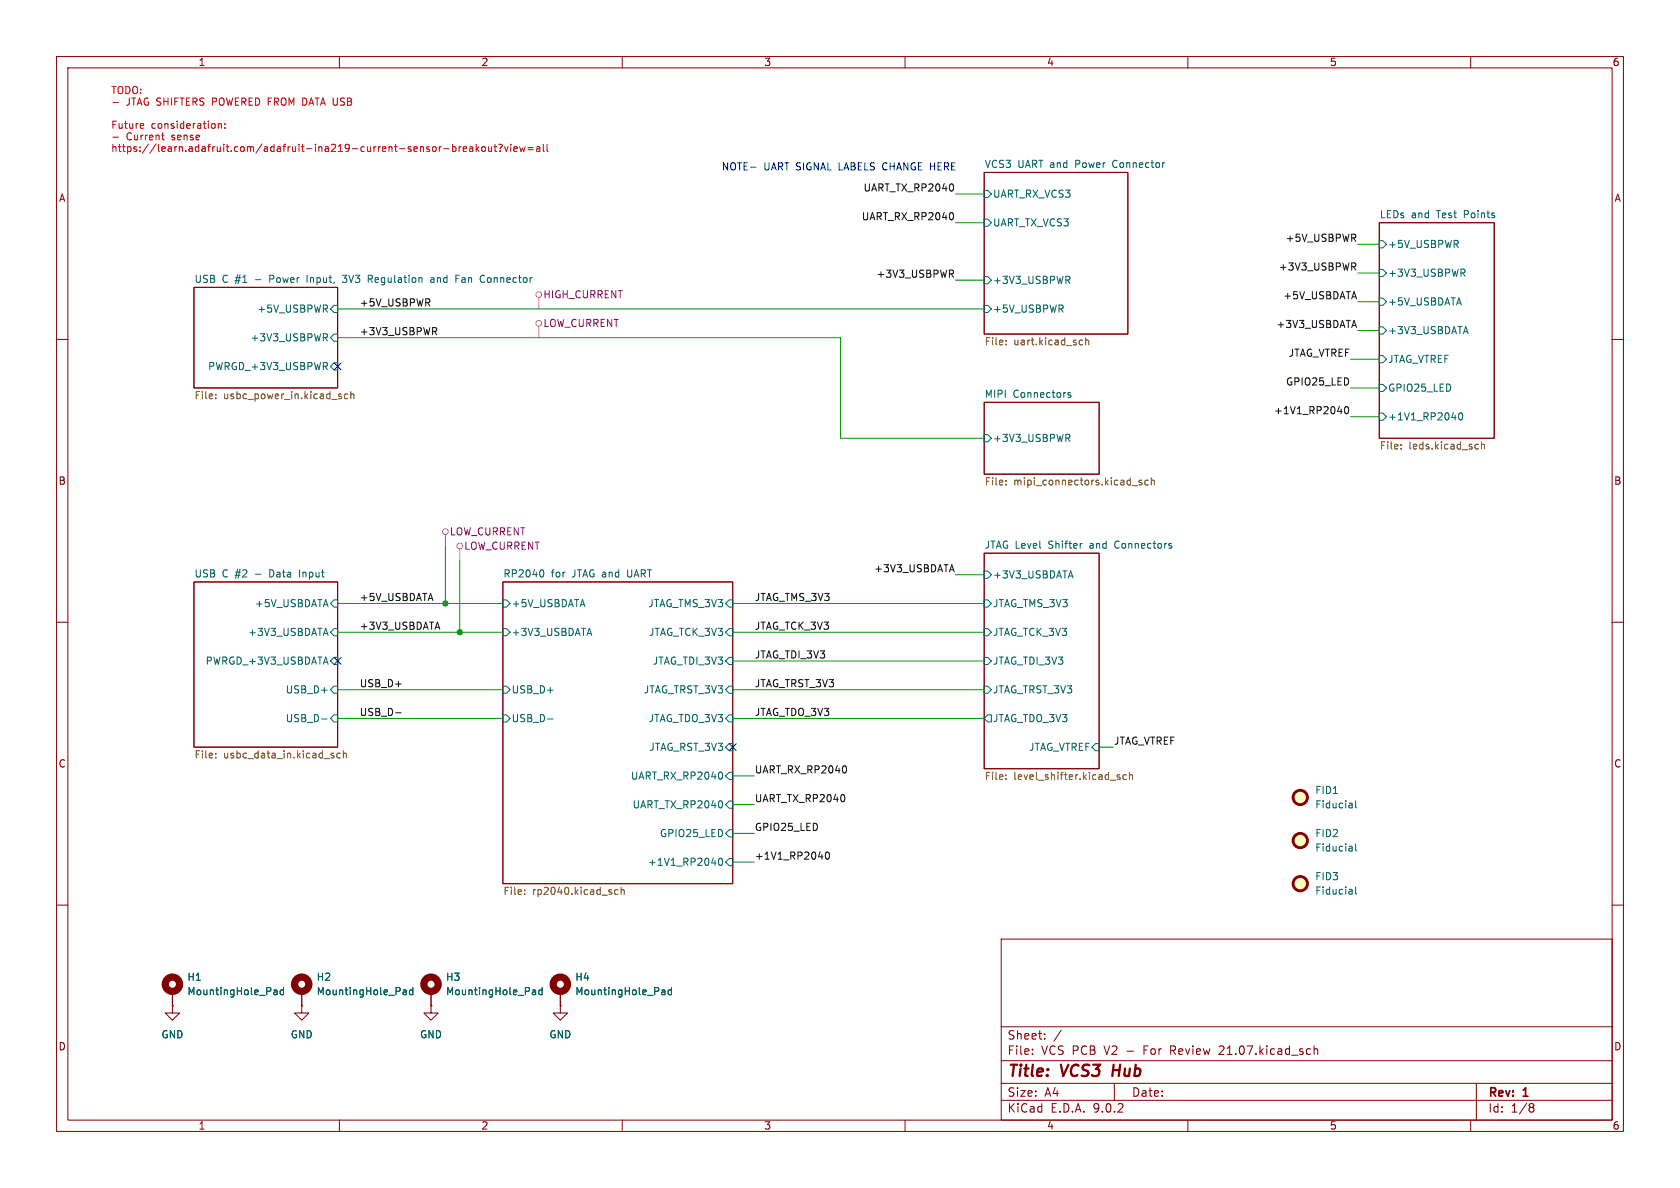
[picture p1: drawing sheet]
<svg xmlns="http://www.w3.org/2000/svg" width="297mm" height="210mm" viewBox="0 0 297 210" stroke-linecap="round" stroke-linejoin="round" font-family="sans-serif">
<g fill="none" stroke="#840000" stroke-width=".18">
<path d="M10 10h277v190h-277zM12 12h273v186h-273zM60 10v2M110 10v2M160 10v2M210 10v2M260 10v2M174 30.5h25.4v28.6h-25.4zM243.8 39.4h20.4v38.1h-20.4zM34.3 50.8h25.4v17.8h-25.4zM10 60h2M174 71.1h20.3v12.7h-20.3z"/>
<path d="M285 60h2M174 97.8h20.3v38.1h-20.3zM10 110h2M34.3 102.9h25.4v29.2h-25.4zM88.9 102.9h40.6v53.3h-40.6zM285 110h2M10 160h2M30.5 177.8v1.3h1.2l-1.2 1.2-1.3-1.2h1.3M30.5 177.8h.1M30.5 175.3v2.5M53.3 177.8v1.3h1.3l-1.3 1.2-1.2-1.2h1.2M53.3 177.8h.1"/>
<path d="M53.3 175.3v2.5M76.2 177.8v1.3h1.3l-1.3 1.2-1.3-1.2h1.3M76.2 177.8h.1M76.2 175.3v2.5M99.1 177.8v1.3h1.2l-1.2 1.2-1.3-1.2h1.3M99.1 177.8h.1M99.1 175.3v2.5M177 166h108v32h-108zM285 160h2M60 198v2M110 198v2M160 198v2"/>
<path d="M177 194.5h108M177 191.5h108M177 187.5h108M177 181.5h108M182.5 186.3v.1M182.5 185.5v.1M184.7 183.6v.1M184.7 182.8v.1M187.6 182.1l-1.3 2M197 191.5v3M210 198v2M215.6 185h-.1"/>
<path d="M216.3 185.5l-.8 .9h.9M232.3 184.9v1.5M232.3 185.5l.2-.1 .4 .1 .1 .9M260 198v2M261 191.5v6.5M270.6 195.1l.4 .1 .2 .2-.3 .3M270.6 195.7h.3M270.9 195.7l.2 .2 .1 .4-.2 .2-.4 .1"/>
</g>
<path d="M196.9 188.2l-.3 2" fill="none" stroke="#840000" stroke-width=".4"/>
<g fill="none" stroke="#006464" stroke-width=".18">
<path d="M174 33.7h.6l.7 .6-.7 .6h-.6zM174 38.7h.6l.7 .7-.7 .6h-.6zM54.3 48.7v1.2M57.5 59.7l.4 .6M57.5 54.6l.4 .6M57.6 59l.3 .2-.1 .3-.2 .2M57.8 54v.5M59.1 59.1h.6v1.2h-.6l-.7-.6zM59.1 54h.6v1.2h-.6l-.7-.6zM60.5 48.7h.8l-.4 .4h.2M60.5 49.8l.6 .1M65.1 48.7h.6"/>
<path d="M65.4 49.3l.4 .6M65.7 49.3h-.6M76.2 49.1h.5v.8M76.7 49.4h-.4l-.2 .2 .2 .3h.4M80.6 48.7h.6M80.6 49.3h.4M85.4 48.7l.3 .1M85.7 49.8l-.3 .1M174 54h.6l.7 .6-.7 .6h-.6zM174 48.9h.6l.7 .6-.7 .7h-.6zM187.5 54.6l.4 .6M187.9 54v.5"/>
<path d="M188.7 49.5l.5 .6M188.9 48.8l.3 .3-.1 .3-.2 .1M243.8 57.8h.7l.6 .6-.6 .7h-.7zM243.8 47.6h.7l.6 .7-.6 .6h-.7zM243.8 52.7h.7l.6 .6-.6 .7h-.7zM243.8 42.5h.7l.6 .7-.6 .6h-.7zM257.4 43.2l.4 .6M257.7 42.6v.4M258.6 48.2l.4 .6M258.8 47.6l.2 .2-.1 .3-.1 .1M258.8 58.6h.6M259.1 57.7l.5 1.3"/>
<path d="M59.1 64.1h.6v1.3h-.6l-.7-.6zM174 76.8h.6l.7 .7-.7 .6h-.6zM188.7 77.4l.5 .6M188.9 76.8l.3 .2-.1 .3-.2 .1M189.3 69.5l-.3-.1-.2 .2v.2l.5 .1v.3h-.5M243.8 62.9h.7l.6 .6-.6 .6h-.7zM243.8 67.9h.7l.6 .7-.6 .6h-.7zM243.8 73h.7l.6 .7-.6 .6h-.7zM256.6 73.8h.8M258 73.1l.2-.1a.68 .68 0 0 1 .4 .6 .68 .68 0 0 1-.4 .6l-.2-.1-.1-.3zM191.3 96.1h-.2M207.1 96.6v.3"/>
<path d="M53 100.7v1.3M57.3 112h.6M57.6 111.1l.4 1.2M59.1 111.1h.6v1.3h-.6l-.7-.6zM59.1 106h.6v1.3h-.6l-.7-.6zM59.1 116.2h.6v1.3h-.6l-.7-.7zM88.9 111.1h.6l.7 .7-.7 .6h-.6zM88.9 106h.6l.7 .7-.7 .6h-.6zM95.8 100.7a.79 .79 0 0 1 0 1.3M103.9 112h.6M104.2 111.1l.4 1.2M128.9 111.1h.6v1.3h-.6l-.6-.6z"/>
<path d="M128.9 116.2h.6v1.3h-.6l-.6-.7zM128.9 106h.6v1.3h-.6l-.6-.6zM174 111.1h.6l.7 .7-.7 .6h-.6zM174 116.2h.6l.7 .6-.7 .7h-.6zM174 106h.6l.7 .7-.7 .6h-.6zM174 101h.6l.7 .6-.7 .6h-.6zM189 101.8h.6M189.3 100.9l.4 1.3M56.9 127.1h.9M59.1 121.3h.6v1.3h-.6l-.7-.7zM59.1 126.4h.6v1.2h-.6l-.7-.6zM88.9 121.3h.6l.7 .6-.7 .7h-.6z"/>
<path d="M88.9 126.4h.6l.7 .6-.7 .6h-.6zM96.8 127.1h1M127.6 136.5l.1 .5-.1 .7M128.9 131.4h.6v1.3h-.6l-.6-.6zM128.9 126.4h.6v1.2h-.6l-.6-.6zM128.9 121.3h.6v1.3h-.6l-.6-.7zM128.9 136.5h.6v1.3h-.6l-.6-.6zM174 121.3h.6l.7 .6-.7 .7h-.6zM174.6 126.4h.7v1.2h-.7l-.6-.6zM193.7 131.4h.6v1.3h-.6l-.7-.6zM125.8 152.6h.8M127.1 151.8l.2-.1a.68 .68 0 0 1 .5 .6 .68 .68 0 0 1-.5 .7l-.2-.1-.1-.4z"/>
<path d="M127.7 141.8v.8M128.9 141.6h.6v1.3h-.6l-.6-.7zM128.9 146.7h.6v1.3h-.6l-.6-.7zM128.9 151.8h.6v1.2h-.6l-.6-.6zM239 142l.1 .8M239 149.7l.1 .7M239 157.3l.1 .8M239.1 142.8h-.2M239.1 142.3h-.2M239.1 150.4h-.2M239.1 149.9l-.2 .1M239.1 158l-.2 .1"/>
<path d="M239.1 157.5l-.2 .1M239.7 149.2v1.1l.1 .1M239.7 141.5v1.1l.1 .2M239.7 156.8v1.1l.1 .2M48.6 175l.3 .1 .1 .7M49 175.8h-.4M49 175.3l-.4 .1M50.1 175.1l-.3-.1-.3 .2 .1 .6h.5M50.1 174.6v1.2M71.4 175l.4 .1v.7M71.8 175.8h-.4M71.8 175.3l-.4 .1"/>
<path d="M73 175.1l-.4-.1-.2 .2 .1 .6h.5M73 174.6v1.2M94.3 175l.3 .1 .1 .7M94.7 175.8h-.4M94.7 175.3l-.4 .1M95.8 175.1l-.3-.1-.3 .2 .2 .6h.4M95.8 174.6v1.2M117.1 175l.4 .1 .1 .7M117.6 175.8h-.5M117.6 175.3l-.5 .1M118.7 175.1l-.4-.1-.2 .2 .1 .6h.5M118.7 174.6v1.2"/>
</g>
<g fill="none" stroke="#725600" stroke-width=".18">
<path d="M191.9 59.7v1.3M38.1 70.4v.1M38.1 69.7v.1M60.2 70.1l.2 .1-.2 .3M60.2 69.6l.1 .1M61.5 69.7l-.4-.1-.2 .3 .1 .5h.5M62 69.8l.2-.2 .3 .1 .1 .8M62 69.2v1.3M177.8 60.8v.2M177.8 60.2v.1M191 60.1l.4 .1M191.4 60.9l-.4 .1"/>
<path d="M191.9 60.2l.2-.1 .3 .1 .1 .8M247.7 79.3v.1M247.7 78.6v.1M261 78.5l.4 .1M261.4 79.3l-.4 .1M261.9 78.7l.2-.2 .3 .1v.8M261.9 78.1v1.3M177.8 84.9v.2M177.8 85.6v.1M200.2 85.8h.9M201.8 84.9h-.3l-.1 .2v.1l.4 .2v.3h-.4M203 84.9h-.4l-.2 .2 .1 .6h.5"/>
<path d="M203.5 85l.2-.1h.3l.1 .8M203.5 84.5v1.2M38.1 133.2v.1M38.1 133.9v.1M58.9 133.6l.2 .1-.2 .3M58.9 133.1l.1 .1M60.2 133.2l-.4-.1-.3 .3 .2 .5h.5M60.7 133.3l.2-.2 .3 .1v.8M60.7 132.7v1.3M177.8 137v.1M177.8 137.7v.1M197.5 137.2l.5 .4-.1 .2-.4-.1"/>
<path d="M198 137h-.3l-.2 .1M199.1 137h-.3l-.3 .2 .1 .5h.5M199.7 137.1l.2-.1h.3v.8M199.7 136.5v1.3M92.7 158v.1M92.7 157.3v.2M109.3 157.3h-.4l-.2 .2 .1 .6h.5M109.8 157.4l.2-.1h.3v.8M109.8 156.8v1.3"/>
</g>
<g fill="none" stroke="#840000" stroke-width="1.3">
<circle cx="30.5" cy="174" r="1.27"/>
<circle cx="53.3" cy="174" r="1.27"/>
<circle cx="76.2" cy="174" r="1.27"/>
<circle cx="99.1" cy="174" r="1.27"/>
</g>
<g fill="#ffffc2" stroke="#ffffc2" stroke-width=".18">
<circle cx="229.9" cy="141" r="1.27"/>
<circle cx="229.9" cy="148.6" r="1.27"/>
<circle cx="229.9" cy="156.2" r="1.27"/>
</g>
<g fill="none" stroke="#840000" stroke-width=".51">
<circle cx="229.9" cy="141" r="1.27"/>
<circle cx="229.9" cy="148.6" r="1.27"/>
<circle cx="229.9" cy="156.2" r="1.27"/>
</g>
<g fill="none" stroke="#fa37bb" stroke-width=".18">
<path d="M95.2 52.6v2M95.2 57.7v2M78.7 94.5v2M81.3 97v2.1"/>
<circle cx="95.3" cy="52.1" r=".51"/>
<circle cx="95.3" cy="57.2" r=".51"/>
<circle cx="78.7" cy="94" r=".51"/>
<circle cx="81.3" cy="96.5" r=".51"/>
</g>
<g fill="none" stroke="#0f0f0f" stroke-width=".18">
<path d="M168.4 37.6l.2 .5-.2 .7M168.5 32.7v.8M75.6 53.5l.4 .6M75.9 52.9v.5M76.8 58.6l.4 .6M77 57.9l.2 .2-.1 .4-.1 .1M168.1 48.4l.5 .6M168.3 47.7l.3 .3-.1 .3-.2 .1M239.1 57.5h.6M239.3 47.1l.4 .6M239.3 42.1l.4 .6M239.4 56.6l.4 1.3"/>
<path d="M239.4 46.5l.3 .2-.1 .3-.2 .1M239.6 41.5v.4M236.5 72.7h.8M237.8 72l.2-.1a.68 .68 0 0 1 .4 .6 .68 .68 0 0 1-.4 .6l-.2-.1-.1-.3zM168.3 99.8l.4 1.3M77 110.9h.6M77.3 110l.5 1.2M168 100.7h.6M70 126h.9M149.5 135.4l.2 .5-.2 .7M144.7 151.5h.8M146.1 150.7l.1-.1a.68 .68 0 0 1 .5 .7 .68 .68 0 0 1-.5 .6 .84 .84 0 0 1-.1-1.2z"/>
<path d="M149.3 140.7v.8"/>
</g>
<g fill="none" stroke="#009600" stroke-width=".18">
<path d="M168.9 34.3h5.1M168.9 39.4h5.1M59.7 54.6h114.3M59.7 59.7h88.9v17.8h25.4M168.9 49.5h5.1M240 48.3h3.8M240 43.2h3.8M240 53.3h3.8M240 58.4h3.8M238.8 63.5h5M238.8 68.6h5M238.8 73.7h5"/>
<path d="M78.7 96.5v10.2M81.3 99.1v12.7M59.7 106.7h29.2M59.7 111.8h29.2M129.5 106.7h44.5M129.5 111.8h44.5M129.5 116.8h44.5M168.9 101.6h5.1M59.7 127h29.2M59.7 121.9h29.2M129.5 127h44.5M129.5 121.9h44.5"/>
<path d="M129.5 137.2h3.8M194.3 132.1h2.5M129.5 152.4h3.8M129.5 142.2h3.8M129.5 147.3h3.8"/>
</g>
<path d="M59.1 64.2l1.2 1.2M60.3 64.2l-1.2 1.2M59.1 116.2l1.2 1.2M60.3 116.2l-1.2 1.2M128.9 131.5l1.2 1.2M130.1 131.5l-1.2 1.2" fill="none" stroke="#000084" stroke-width=".18"/>
<path d="M132.7 29.6h1" fill="none" stroke="#0000c2" stroke-width=".18"/>
<g fill="none" stroke="#f00" stroke-width=".18">
<path d="M20 18.1h.9M20 24.2h.9M25 21.8l.3 .1 .1 .2-.6 .2M25.3 22.6l-.3 .1M28.5 23.9h.5M28.7 24.6l.3 .1M38.6 22l.2-.2 .3 .1v.8M38.6 21.8v.9M39.7 22.6v.1M39.7 21.9v.1M78.4 26.3h1M80 25.5v1.3"/>
<path d="M80 26l.4-.1 .2 .3-.1 .5h-.5M81.2 25.9v.9M81.5 25.9l-.3 .3M81.9 26.4l.6-.2-.1-.2-.3-.1-.2 .2v.6h.5M83 26h.5l.1 .8M83.6 26.2l-.4 .1-.2 .2 .2 .3 .4-.1M84.2 25.5v1.3M84.3 26.3l.4 .5M84.7 25.9l-.5 .5M85.2 26.1l.2-.2 .4 .2v.4l-.1 .2-.3 .1-.2-.1zM86.4 25.9v.8l.3 .1 .2-.1M86.9 25.9v.9"/>
<path d="M87.3 25.9h.5M87.5 25.5v1.1l.3 .2M88.2 25.6l.4-.1 .2 .2-.4 .6M88.4 26.7v.1M89.2 25.9l.3 .9 .3-.9M90.3 25.5v.1M90.3 25.9v.9M90.8 26.4l.6-.2v-.2l-.4-.1-.2 .2 .1 .6h.5M91.9 25.9l.2 .9 .2-.6 .3 .6 .2-.9M93.3 26.1h1M93.3 26.5h1M94.9 26h.5v.8"/>
<path d="M95.4 26.2l-.4 .1-.2 .2 .2 .3 .4-.1M96 25.5v1.1l.2 .2M96.7 25.5v1.1l.2 .2"/>
</g>
<g fill="#009600" stroke="#009600" stroke-width=".18">
<circle cx="78.7" cy="106.7" r=".46"/>
<circle cx="81.3" cy="111.8" r=".46"/>
</g>
<g font-size="2.8" fill="#840000">
<text x="178" y="190.9">Title:</text>
<text x="187.7" y="190.9">VCS3</text>
<text x="197.5" y="190.9">Hub</text>
</g>
<g font-size="2.1" fill="#840000">
<text x="178" y="184">Sheet:</text>
<text x="178" y="186.7">File:</text>
<text x="184.1" y="186.7">VCS PCB</text>
<text x="195.4" y="186.7">V2 -</text>
<text x="202.6" y="186.7">For</text>
<text x="207.4" y="186.7">Review</text>
<text x="216.2" y="186.7">21.07.kicad_sch</text>
<text x="178" y="196.9">KiCad</text>
<text x="178" y="194.1">Size:</text>
<text x="184.7" y="194.1">A4</text>
<text x="185.7" y="196.9">E.D.A.</text>
<text x="193.3" y="196.9">9.0.2</text>
<text x="200" y="194.1">Date:</text>
<text x="263" y="194.3">Rev:</text>
<text x="263" y="196.9">Id:</text>
<text x="267.1" y="196.9">1/8</text>
<text x="269.4" y="194.3">1</text>
</g>
<g font-size="1.8" fill="#840000">
<text x="35" y="11.9">1</text>
<text x="85" y="11.9">2</text>
<text x="135" y="11.9">3</text>
<text x="185" y="11.9">4</text>
<text x="235" y="11.9">5</text>
<text x="285" y="11.9">6</text>
<text x="10.3" y="35.9">A</text>
<text x="285.3" y="35.9">A</text>
<text x="10.3" y="85.9">B</text>
<text x="285.3" y="85.9">B</text>
<text x="10.3" y="135.9">C</text>
<text x="285.3" y="135.9">C</text>
<text x="10.3" y="185.9">D</text>
<text x="285.3" y="185.9">D</text>
<text x="35" y="199.9">1</text>
<text x="85" y="199.9">2</text>
<text x="135" y="199.9">3</text>
<text x="185" y="199.9">4</text>
<text x="235" y="199.9">5</text>
<text x="285" y="199.9">6</text>
</g>
<g font-size="1.8" fill="#f00">
<text x="19.6" y="16.8">TODO:</text>
<text x="19.6" y="23">Future</text>
<text x="22.3" y="18.9">JTAG SHIFTERS</text>
<text x="26.7" y="23">consideration:</text>
<text x="37.8" y="18.9">POWERED FROM DATA USB</text>
<text x="19.6" y="27.1">https://learn.adafruit.com/adafruit-ina219-current-sensor-breakout?view=all</text>
<text x="22.3" y="25">Current</text>
<text x="30.4" y="25">sense</text>
</g>
<g font-size="1.8" fill="#006464">
<text x="174" y="29.8">VCS3</text>
<text x="179.9" y="29.8">UART and</text>
<text x="190.4" y="29.8">Power</text>
<text x="197.2" y="29.8">Connector</text>
<text x="175.5" y="35.2">UART_RX_VCS3</text>
<text x="175.5" y="40.2">UART_TX_VCS3</text>
<text x="243.8" y="38.7">LEDs</text>
<text x="249.5" y="38.7">and</text>
<text x="254.1" y="38.7">Test</text>
<text x="259.1" y="38.7">Points</text>
<text x="245.3" y="44">+5V_USBPWR</text>
<text x="34.3" y="50.1">USB</text>
<text x="39.3" y="50.1">C #1</text>
<text x="45.4" y="50.1">-</text>
<text x="48.1" y="50.1">Power</text>
<text x="54.9" y="50.1">Input,</text>
<text x="61.5" y="50.1">3V3</text>
<text x="66.1" y="50.1">Regulation</text>
<text x="77.4" y="50.1">and</text>
<text x="82" y="50.1">Fan</text>
<text x="86.6" y="50.1">Connector</text>
<text x="175.5" y="50.4">+3V3_USBPWR</text>
<text x="245.3" y="49.1">+3V3_USBPWR</text>
<text x="45.4" y="55.5">+5V_USBPWR</text>
<text x="175.5" y="55.5">+5V_USBPWR</text>
<text x="245.3" y="59.3">+3V3_USBDATA</text>
<text x="245.3" y="54.2">+5V_USBDATA</text>
<text x="36.7" y="65.6">PWRGD_+3V3_USBPWR</text>
<text x="44.2" y="60.6">+3V3_USBPWR</text>
<text x="245.3" y="64.4">JTAG_VTREF</text>
<text x="174" y="70.4">MIPI</text>
<text x="179.1" y="70.4">Connectors</text>
<text x="245.3" y="69.4">GPIO25_LED</text>
<text x="245.3" y="74.5">+1V1_RP2040</text>
<text x="175.5" y="78.3">+3V3_USBPWR</text>
<text x="174" y="97.1">JTAG Level</text>
<text x="185.5" y="97.1">Shifter</text>
<text x="192.9" y="97.1">and</text>
<text x="197.5" y="97.1">Connectors</text>
<text x="34.3" y="102.2">USB</text>
<text x="39.3" y="102.2">C #2</text>
<text x="45" y="107.5">+5V_USBDATA</text>
<text x="45.4" y="102.2">-</text>
<text x="48.1" y="102.2">Data</text>
<text x="53.6" y="102.2">Input</text>
<text x="88.9" y="102.2">RP2040</text>
<text x="90.4" y="107.5">+5V_USBDATA</text>
<text x="97.4" y="102.2">for</text>
<text x="101.3" y="102.2">JTAG and</text>
<text x="111.4" y="102.2">UART</text>
<text x="114.5" y="107.5">JTAG_TMS_3V3</text>
<text x="175.5" y="107.5">JTAG_TMS_3V3</text>
<text x="175.5" y="102.5">+3V3_USBDATA</text>
<text x="43.8" y="112.6">+3V3_USBDATA</text>
<text x="90.4" y="112.6">+3V3_USBDATA</text>
<text x="114.6" y="112.6">JTAG_TCK_3V3</text>
<text x="175.5" y="112.6">JTAG_TCK_3V3</text>
<text x="36.3" y="117.7">PWRGD_+3V3_USBDATA</text>
<text x="115.3" y="117.7">JTAG_TDI_3V3</text>
<text x="175.5" y="117.7">JTAG_TDI_3V3</text>
<text x="50.4" y="122.8">USB_D+</text>
<text x="90.4" y="122.8">USB_D+</text>
<text x="113.7" y="122.8">JTAG_TRST_3V3</text>
<text x="175.5" y="122.8">JTAG_TRST_3V3</text>
<text x="50.4" y="127.9">USB_D-</text>
<text x="90.4" y="127.9">USB_D-</text>
<text x="114.6" y="127.9">JTAG_TDO_3V3</text>
<text x="175.5" y="127.9">JTAG_TDO_3V3</text>
<text x="114.7" y="132.9">JTAG_RST_3V3</text>
<text x="181.8" y="132.9">JTAG_VTREF</text>
<text x="111.4" y="138">UART_RX_RP2040</text>
<text x="111.7" y="143.1">UART_TX_RP2040</text>
<text x="232.4" y="140.6">FID1</text>
<text x="232.4" y="143.1">Fiducial</text>
<text x="116.6" y="148.2">GPIO25_LED</text>
<text x="232.4" y="148.2">FID2</text>
<text x="114.5" y="153.3">+1V1_RP2040</text>
<text x="232.4" y="155.8">FID3</text>
<text x="232.4" y="150.7">Fiducial</text>
<text x="232.4" y="158.3">Fiducial</text>
<text x="33" y="173.6">H1</text>
<text x="55.9" y="173.6">H2</text>
<text x="78.7" y="173.6">H3</text>
<text x="101.6" y="173.6">H4</text>
<text x="33" y="176.1">MountingHole_Pad</text>
<text x="55.9" y="176.1">MountingHole_Pad</text>
<text x="78.7" y="176.1">MountingHole_Pad</text>
<text x="101.6" y="176.1">MountingHole_Pad</text>
<text x="28.4" y="183.7">GND</text>
<text x="51.3" y="183.7">GND</text>
<text x="74.2" y="183.7">GND</text>
<text x="97" y="183.7">GND</text>
</g>
<g font-size="1.8" fill="#0000c2">
<text x="127.5" y="30.3">NOTE-</text>
<text x="135" y="30.3">UART SIGNAL LABELS</text>
<text x="156.5" y="30.3">CHANGE HERE</text>
</g>
<g font-size="1.8" fill="#0f0f0f">
<text x="152.6" y="33.9">UART_TX_RP2040</text>
<text x="152.3" y="39">UART_RX_RP2040</text>
<text x="226" y="47.9">+3V3_USBPWR</text>
<text x="227.2" y="42.8">+5V_USBPWR</text>
<text x="154.9" y="49.2">+3V3_USBPWR</text>
<text x="226.8" y="53">+5V_USBDATA</text>
<text x="63.5" y="54.3">+5V_USBPWR</text>
<text x="63.5" y="59.3">+3V3_USBPWR</text>
<text x="225.6" y="58.1">+3V3_USBDATA</text>
<text x="227.7" y="63.2">JTAG_VTREF</text>
<text x="227.2" y="68.2">GPIO25_LED</text>
<text x="225.1" y="73.3">+1V1_RP2040</text>
<text x="154.4" y="101.3">+3V3_USBDATA</text>
<text x="63.5" y="106.3">+5V_USBDATA</text>
<text x="133.3" y="106.3">JTAG_TMS_3V3</text>
<text x="63.5" y="111.4">+3V3_USBDATA</text>
<text x="133.3" y="111.4">JTAG_TCK_3V3</text>
<text x="133.3" y="116.5">JTAG_TDI_3V3</text>
<text x="63.5" y="121.6">USB_D+</text>
<text x="133.3" y="121.6">JTAG_TRST_3V3</text>
<text x="63.5" y="126.7">USB_D-</text>
<text x="133.3" y="126.7">JTAG_TDO_3V3</text>
<text x="196.8" y="131.7">JTAG_VTREF</text>
<text x="133.3" y="136.8">UART_RX_RP2040</text>
<text x="133.3" y="141.9">UART_TX_RP2040</text>
<text x="133.3" y="147">GPIO25_LED</text>
<text x="133.3" y="152.1">+1V1_RP2040</text>
</g>
<g font-size="1.8" fill="#840084">
<text x="95.9" y="52.9">HIGH_CURRENT</text>
<text x="95.9" y="58">LOW_CURRENT</text>
<text x="79.4" y="94.8">LOW_CURRENT</text>
<text x="82" y="97.4">LOW_CURRENT</text>
</g>
<g font-size="1.8" fill="#725600">
<text x="174" y="61.4">File:</text>
<text x="179.2" y="61.4">uart.kicad_sch</text>
<text x="34.3" y="70.9">File:</text>
<text x="39.5" y="70.9">usbc_power_in.kicad_sch</text>
<text x="243.8" y="79.8">File:</text>
<text x="249.1" y="79.8">leds.kicad_sch</text>
<text x="174" y="86.1">File:</text>
<text x="179.2" y="86.1">mipi_connectors.kicad_sch</text>
<text x="34.3" y="134.4">File:</text>
<text x="39.5" y="134.4">usbc_data_in.kicad_sch</text>
<text x="174" y="138.2">File:</text>
<text x="179.2" y="138.2">level_shifter.kicad_sch</text>
<text x="88.9" y="158.5">File:</text>
<text x="94.1" y="158.5">rp2040.kicad_sch</text>
</g>
</svg>
